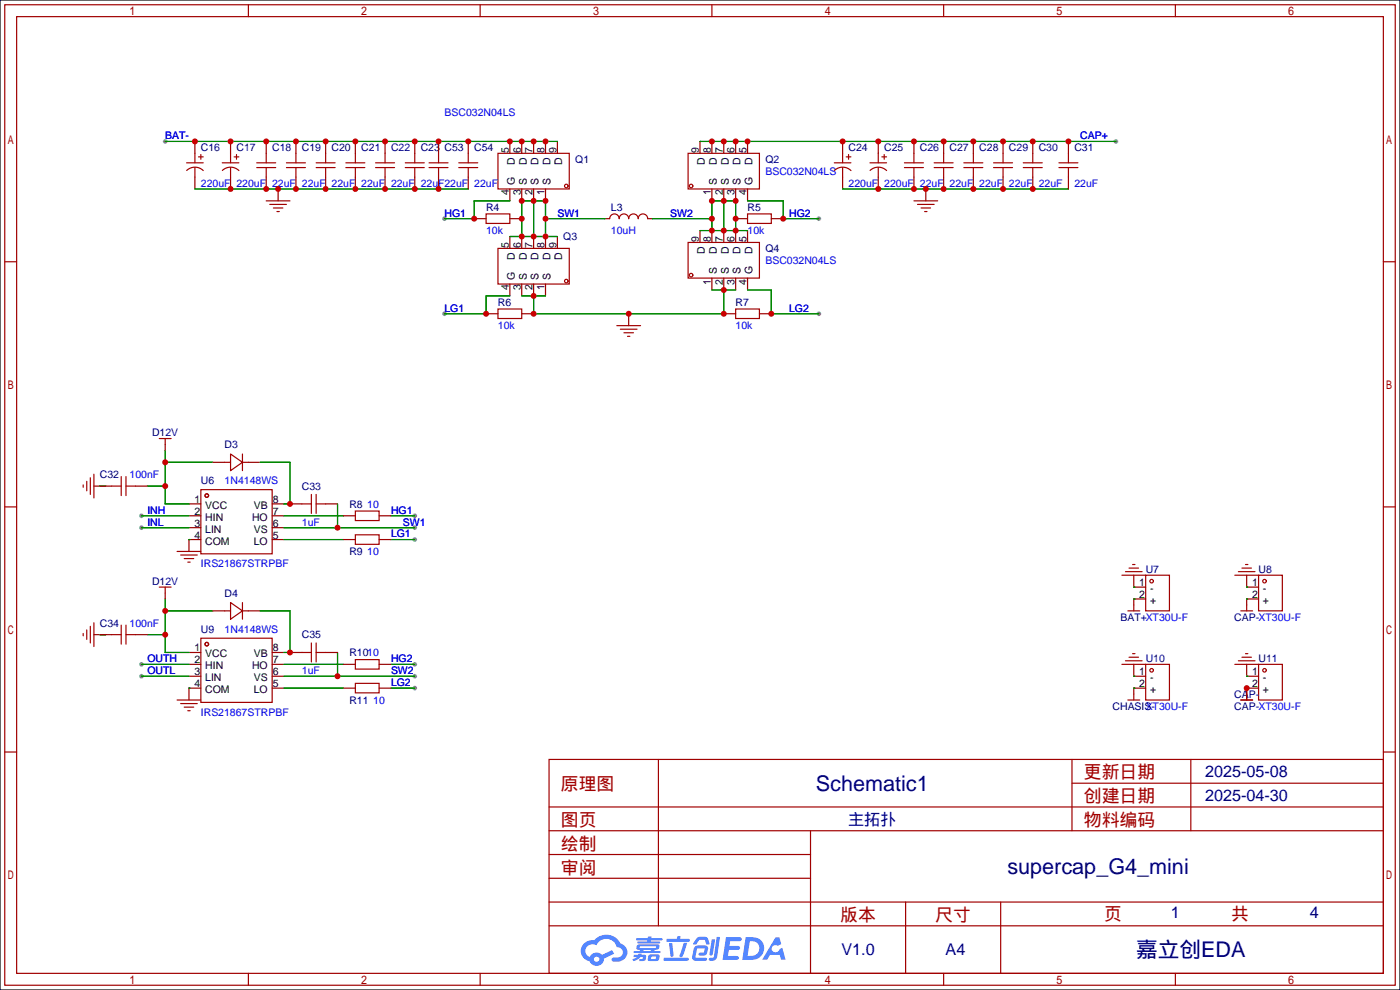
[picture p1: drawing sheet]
<svg xmlns="http://www.w3.org/2000/svg" width="299mm" height="212mm" viewBox="0 0 299 212" stroke-linecap="round" stroke-linejoin="round" font-family="sans-serif">
<path d="M0 0h299.2v211.6h-299.2z" fill="#fff" stroke="#000" stroke-width=".25"/>
<g fill="#999">
<circle cx="95" cy="46.7" r=".51"/>
<circle cx="175" cy="46.7" r=".51"/>
<circle cx="175" cy="67.1" r=".51"/>
<circle cx="95" cy="67.1" r=".51"/>
<circle cx="35.3" cy="30.2" r=".51"/>
<circle cx="238.5" cy="30.2" r=".51"/>
<circle cx="30.2" cy="110.2" r=".51"/>
<circle cx="30.2" cy="112.8" r=".51"/>
<circle cx="88.6" cy="110.2" r=".51"/>
<circle cx="88.6" cy="115.3" r=".51"/>
<circle cx="88.6" cy="112.8" r=".51"/>
<circle cx="30.2" cy="142" r=".51"/>
<circle cx="30.2" cy="144.5" r=".51"/>
<circle cx="88.6" cy="142" r=".51"/>
<circle cx="88.6" cy="147.1" r=".51"/>
<circle cx="88.6" cy="144.5" r=".51"/>
</g>
<g fill="none" stroke="#a10000" stroke-width=".25">
<path d="M1 1h297.2v209.6h-297.2zM3.6 3.6h292.1v204.4h-292.1zM53.1 1v2.6M102.6 1v2.6M152.1 1v2.6M201.7 1v2.6M251.2 1v2.6M1 55.9h2.6M295.7 55.9h2.5M1 108.3h2.6M295.7 108.3h2.5M1 160.7h2.6"/>
<path d="M117.3 162.3h178.4v45.7h-178.4zM117.3 177.5h178.4M117.3 172.5h178.4M140.7 162.3v35.6M173.2 177.5v30.5M229.1 162.3v15.2M229.1 167.4h66.6M254.5 162.3v15.2M295.7 160.7h2.5M117.3 182.6h55.9M117.3 197.9h178.4M117.3 192.8h178.4"/>
<path d="M117.3 187.7h55.9M193.5 192.8v15.2M213.9 192.8v15.2M53.1 208v2.6M102.6 208v2.6M152.1 208v2.6M201.7 208v2.6M251.2 208v2.6"/>
</g>
<g fill="#5487ff">
<path d="M155.2 200.3h2.6a.48 .48 0 0 1 .7 .4 .48 .48 0 0 1-.6 .4h-1.8l-.2 1.1h1.9a.43 .43 0 0 1 .4 .4 .43 .43 0 0 1-.5 .4h-1.9l-.2 1.3h1.7a.45 .45 0 0 1 .5 .2 .45 .45 0 0 1-.1 .6h-3.3z"/>
<path d="M165.7 200.3h.9l.4 1.5-.8 .3a.84 .84 0 0 0-1.2 .3 .84 .84 0 0 0 .4 1.1 .84 .84 0 0 0 1.1-.4l.1-.2 .6-.3 .7 2.5h-1l-.2-1h-2.1l-.6 1h-1.1z"/>
<path d="M152.1 200.8h.7l-.5 3.1a.36 .36 0 0 1-.3 .3 .36 .36 0 0 1-.4-.3z"/>
<path d="M153.2 200.2h.7l-.6 4.3a1.13 1.13 0 0 1-1.8 .6l.2-.4h.7l.2-.2z"/>
<path d="M148.9 200.6l.6-.4h1a.77 .77 0 0 1 .9 .5l.3 1-.2 .2h-.5l-.3-.9-.2-.2-1 .1-.7 1-.6-.1-.1-.2z"/>
<path d="M148.4 202.4l.6-.3h1.7a.81 .81 0 0 1 .7 .5 .81 .81 0 0 1-.2 .8 .81 .81 0 0 1-.9 .8h-.7a.32 .32 0 0 1-.3-.3 .32 .32 0 0 1 .4-.3h.7l.2-.9-1.6 .1-.4 1.8 2.2 .1a.32 .32 0 0 1 .3 .4 .32 .32 0 0 1-.4 .2h-2.2l-.5-.3-.1-.5z"/>
<path d="M141.9 204.7h5a.33 .33 0 0 1 .3 .3 .33 .33 0 0 1-.3 .3h-4.9l-.2-.1z"/>
<path d="M146.1 201.5h.8l-.7 2a.98 .98 0 0 1-.7 1.1l-.3-.3z"/>
<path d="M143 201.6h.7l.3 2.5a.34 .34 0 0 1-.3 .4 .34 .34 0 0 1-.4-.3z"/>
<path d="M142.5 200.7h2.1l.3-.6h.6l-.1 .6h1.7a.32 .32 0 0 1 .4 .3 .32 .32 0 0 1-.4 .3h-4.5l-.2-.2z"/>
<path d="M135.5 204.1h.9l.1-.3h.6v.3h.8a.82 .82 0 0 1-.5 1.3h-.8v-.4l.7-.1 .1-.3a.68 .68 0 0 0-1 .4l-1.1 .4-.1-.4 .9-.5h-.7z"/>
<path d="M136 200.5h2.4l.1-.3h.7v.3h2.2l.2 .3-.2 .2h-2.3v.2h1.8l.2 .3-.2 .1h-4.5l-.1-.4h2l.1-.2h-2.3l-.1-.2z"/>
<path d="M159.4 200.3l-.8 4.9h1.7a2.5 2.5 0 0 0 3-2.5 2.5 2.5 0 0 0-3.1-2.4zM160.3 201.1a1.61 1.61 0 0 1 2 1.5 1.61 1.61 0 0 1-1.8 1.7h-.7z"/>
<path d="M136.2 202a.55 .55 0 0 0-.2 .8 .55 .55 0 0 0 .7 .2l.1 .3h-1.3v.3l5.4 .1 .3-.2-.2-.2h-1.2l.2-.3a.7 .7 0 0 0 .8-.3 .7 .7 0 0 0 0-.8l-4.2-.1zM136.8 202.3l3.3-.1 .1 .1-.2 .3h-3.2zM137.5 203h1.7l-.2 .3h-1.4z"/>
<path d="M138.6 204.2a1.05 1.05 0 0 0 0 1.2 2.91 2.91 0 0 0 2.2-.2 .98 .98 0 0 0 0-1.2h-1.6zM139.2 204.5l.9-.1 .1 .4-.2 .2-.8-.1z"/>
<path d="M124.9 201.6a2.23 2.23 0 0 0-.7 2.3 2.23 2.23 0 0 0 1.8 1.6 1.58 1.58 0 0 0 1.8 .9 1.58 1.58 0 0 0 1.3-1.5l2.2-1.1-.5-.7-2.1 1a1.65 1.65 0 0 0-2.7 .4 1.45 1.45 0 0 1-.8-1.9 1.45 1.45 0 0 1 2-.7l.3 .1a2.3 2.3 0 0 1 2.3-1.3 2.3 2.3 0 0 1 2 1.7 1.12 1.12 0 0 1 1.3 1 1.12 1.12 0 0 1-1.1 1.2h-.7a.45 .45 0 0 0-.6 .4 .45 .45 0 0 0 .5 .5 2.21 2.21 0 0 0 2.2-.5 2.21 2.21 0 0 0 .5-2.3 2.13 2.13 0 0 0-1.3-1.1 3.3 3.3 0 0 0-5.6-.7l-1.1 .1zM127 205a.57 .57 0 0 1 1.1 0 .57 .57 0 0 1-1.1 0z"/>
</g>
<g fill="none" stroke="#870000" stroke-width=".25">
<path d="M41.7 30.2v2.6M41.7 37.8v2.6M49.3 30.2v2.6M49.3 37.8v2.6M56.9 30.2v2.6M56.9 37.8v2.6M63.2 30.2v2.6M63.2 37.8v2.6M69.6 30.2v2.6M69.6 37.8v2.6M75.9 30.2v2.6M75.9 37.8v2.6"/>
<path d="M82.3 30.2v2.6M82.3 37.8v2.6M88.6 30.2v2.6M88.6 37.8v2.6M93.7 30.2v2.6M93.7 37.8v2.6M100.1 30.2v2.6M100.1 37.8v2.6M109 30.2v2.6M111.5 30.2v2.6M114 30.2v2.6M116.6 30.2v2.6"/>
<path d="M119.1 30.2v2.6M149.6 30.2v2.6M152.1 30.2v2.6M154.7 30.2v2.6M157.2 30.2v2.6M159.8 30.2v2.6M180.1 30.2v2.6M180.1 37.8v2.6M187.7 30.2v2.6M187.7 37.8v2.6M195.3 30.2v2.6M195.3 37.8v2.6"/>
<path d="M201.7 30.2v2.6M201.7 37.8v2.6M208 30.2v2.6M208 37.8v2.6M214.4 30.2v2.6M214.4 37.8v2.6M220.7 30.2v2.6M220.7 37.8v2.6M228.3 30.2v2.6M228.3 37.8v2.6M59.4 40.4v2.5M101.3 46.7h2.6"/>
<path d="M109 46.7h2.5M109 40.4v2.5M109 50.5v2.6M111.5 40.4v2.5M111.5 50.5v2.6M114 40.4v2.5M114 50.5v2.6M116.6 40.4v2.5M116.6 50.5v2.6M119.1 50.5v2.6M129.3 46.7h1M138.4 46.7h1"/>
<path d="M149.6 49.3v2.5M152.1 40.4v2.5M152.1 49.3v2.5M152.1 59.4v2.6M154.7 40.4v2.5M154.7 49.3v2.5M154.7 59.4v2.6M157.2 46.7h2.6M157.2 40.4v2.5M157.2 49.3v2.5M157.2 59.4v2.6M159.8 40.4v2.5"/>
<path d="M159.8 49.3v2.5M159.8 59.4v2.6M164.8 46.7h2.6M197.9 40.4v2.5M103.9 67.1h2.5M109 60.7v2.5M111.5 60.7v2.5M111.5 67.1h2.5M114 60.7v2.5M116.6 60.7v2.5M134.4 67.1v2.5M154.7 67.1h2.5"/>
<path d="M162.3 67.1h2.5M35.3 95v1.3M45.5 98.8h2.5M53.1 98.8h2.5M20.1 103.9h3.8M29 103.9h2.5M40.4 107.7h2.5M40.4 110.2h2.5M40.4 112.8h2.5M42.9 115.3h-2.5v2.6M58.2 107.7h2.5M58.2 110.2h2.5"/>
<path d="M58.2 112.8h2.5M58.2 115.3h2.5M62 107.7h2.5M69.6 107.7h2.5M73.4 110.2h2.5M73.4 115.3h2.5M81 110.2h2.6M81 115.3h2.6M20.1 135.6h3.8M29 135.6h2.5M35.3 126.7v1.3M40.4 139.4h2.5"/>
<path d="M45.5 130.6h2.5M53.1 130.6h2.5M58.2 139.4h2.5M62 139.4h2.5M69.6 139.4h2.5M242.3 122.9v2.6h2.6M244.9 128h-2.6v1.3M266.4 122.9v2.6h2.6M269 128h-2.6v1.3M40.4 142h2.5M40.4 144.5h2.5M42.9 147.1h-2.5v2.5"/>
<path d="M58.2 142h2.5M58.2 144.5h2.5M58.2 147.1h2.5M73.4 142h2.5M73.4 147.1h2.5M81 142h2.6M81 147.1h2.6M242.3 142v2.5h2.6M244.9 147.1h-2.6v1.2M266.4 142v2.5h2.6M269 147.1h-2.6v1.2"/>
</g>
<g fill="none" stroke="#a10000" stroke-width=".25">
<path d="M39.9 34.8h3.5M39.9 36.4a2.54 2.54 0 0 1 3.5 .1M41.7 32.8v2M41.7 35.8v2M42.4 33.5h1M42.9 33v1M47.5 34.8h3.6M47.5 36.4a2.54 2.54 0 0 1 3.6 .1M49.3 32.8v2M49.3 35.8v2M50 33.5h1.1M50.5 33v1"/>
<path d="M54.9 34.8h4M54.9 35.8h4M56.9 32.8v2M56.9 35.8v2M61.2 34.8h4.1M61.2 35.8h4.1M63.2 32.8v2M63.2 35.8v2M67.6 34.8h4M67.6 35.8h4M69.6 32.8v2M69.6 35.8v2"/>
<path d="M73.9 34.8h4.1M73.9 35.8h4.1M75.9 32.8v2M75.9 35.8v2M80.3 34.8h4M80.3 35.8h4M82.3 32.8v2M82.3 35.8v2M86.6 34.8h4.1M86.6 35.8h4.1M88.6 32.8v2M88.6 35.8v2"/>
<path d="M91.7 34.8h4.1M91.7 35.8h4.1M93.7 32.8v2M93.7 35.8v2M98 34.8h4.1M98 35.8h4.1M100.1 32.8v2M100.1 35.8v2M106.4 32.8h15.3v7.6h-15.3zM147.1 32.8h15.2v7.6h-15.2zM178.3 34.8h3.6M178.3 36.4a2.54 2.54 0 0 1 3.6 .1"/>
<path d="M180.1 32.8v2M180.1 35.8v2M180.8 33.5h1.1M181.4 33v1M185.9 34.8h3.6M186 36.4a2.54 2.54 0 0 1 3.5 .1M187.7 32.8v2M187.7 35.8v2M188.5 33.5h1M189 33v1M193.3 34.8h4.1M193.3 35.8h4.1"/>
<path d="M195.3 32.8v2M195.3 35.8v2M199.6 34.8h4.1M199.6 35.8h4.1M201.7 32.8v2M201.7 35.8v2M206 34.8h4.1M206 35.8h4.1M208 32.8v2M208 35.8v2M212.3 34.8h4.1M212.3 35.8h4.1"/>
<path d="M214.4 32.8v2M214.4 35.8v2M218.7 34.8h4.1M218.7 35.8h4.1M220.7 32.8v2M220.7 35.8v2M226.3 34.8h4.1M226.3 35.8h4.1M228.3 32.8v2M228.3 35.8v2M56.9 42.9h5.1M57.7 43.7h3.5"/>
<path d="M58.4 44.4h2.1M59.2 45.2h.5M103.9 45.7h5.1v2.1h-5.1zM106.4 53.1h15.3v7.6h-15.3zM130.3 46.7a1.02 1.02 0 0 1 1-1 1.02 1.02 0 0 1 1 1 1.02 1.02 0 0 1 1.1-1 1.02 1.02 0 0 1 1 1 1.02 1.02 0 0 1 1-1 1.02 1.02 0 0 1 1 1 1.02 1.02 0 0 1 1-1 1.02 1.02 0 0 1 1 1M147.1 51.8h15.2v7.6h-15.2zM159.8 45.7h5v2.1h-5zM195.3 42.9h5.1M196.1 43.7h3.5M196.8 44.4h2.1M197.6 45.2h.5M106.4 66h5.1v2.1h-5.1z"/>
<path d="M131.8 69.6h5.1M132.6 70.4h3.5M133.3 71.1h2.1M134.1 71.9h.5M157.2 66h5.1v2.1h-5.1zM34 93.7h2.6M35.3 93.7v1.3M48 98.8h1.3M49.3 97l2.5 1.8-2.5 1.8zM51.8 98.8h1.3M51.8 97v3.6M17.8 103.6v.5"/>
<path d="M18.5 102.9v2M19.3 102.1v3.6M20.1 101.3v5.1M23.9 103.9h2M25.9 101.9v4M26.9 103.9h2.1M26.9 101.9v4M37.8 117.9h5.1M38.6 118.6h3.6M39.4 119.4h2M42.9 104.6h15.3v13.8h-15.3zM64.5 107.7h2"/>
<path d="M66.5 105.7v4M67.6 107.7h2M67.6 105.7v4M75.9 109.2h5.1v2.1h-5.1zM75.9 114.3h5.1v2h-5.1zM17.8 135.4v.5M18.5 134.6v2.1M19.3 133.9v3.5M20.1 133.1v5.1M23.9 135.6h2M25.9 133.6v4.1M26.9 133.6v4.1"/>
<path d="M26.9 135.6h2.1M34 125.5h2.6M35.3 125.5v1.2M40.1 120.1h.5M42.9 136.4h15.3v13.7h-15.3zM48 130.6h1.3M49.3 128.8l2.5 1.8-2.5 1.7zM51.8 128.8v3.5M51.8 130.6h1.3M64.5 139.4h2M66.5 137.4v4.1M67.6 137.4v4.1"/>
<path d="M67.6 139.4h2M239.8 122.9h5.1M240.5 122.2h3.6M241 130.6h2.6M241.3 121.4h2M242.1 120.6h.5M242.1 139.7h.5M242.3 129.3v1.3M244.9 122.9h5v7.7h-5zM263.9 122.9h5.1M264.7 122.2h3.5M265.2 130.6h2.5"/>
<path d="M265.4 121.4h2.1M266.2 120.6h.5M266.2 139.7h.5M266.4 129.3v1.3M269 122.9h5.1v7.7h-5.1zM37.8 149.6h5.1M38.6 150.4h3.6M39.4 151.1h2M40.1 151.9h.5M75.9 141h5.1v2h-5.1zM75.9 146.1h5.1v2h-5.1zM239.8 142h5.1"/>
<path d="M240.5 141.2h3.6M241 149.6h2.6M241.3 140.5h2M242.3 148.3v1.3M244.9 142h5v7.6h-5zM263.9 142h5.1M264.7 141.2h3.5M265.2 149.6h2.5M265.4 140.5h2.1M266.4 148.3v1.3M269 142h5.1v7.6h-5.1z"/>
<circle cx="121" cy="39.8" r=".38"/>
<circle cx="147.7" cy="39.8" r=".38"/>
<circle cx="147.7" cy="58.8" r=".38"/>
<circle cx="121" cy="60.1" r=".38"/>
<circle cx="44.2" cy="105.9" r=".38"/>
<circle cx="44.2" cy="137.7" r=".38"/>
<circle cx="246.1" cy="124.2" r=".38"/>
<circle cx="270.3" cy="124.2" r=".38"/>
<circle cx="246.1" cy="143.3" r=".38"/>
<circle cx="270.3" cy="143.3" r=".38"/>
</g>
<g fill="none" stroke="#008700" stroke-width=".25">
<path d="M35.3 30.2h83.8M149.6 30.2h88.9M41.7 40.4h58.4M109 42.9h-7.7v3.8h-6.3M109 50.5h10.1M111.5 50.5v-7.6h5.1v7.6M114 42.9v7.6M116.6 46.7h12.7M139.4 46.7h12.7M149.6 49.3h10.2M152.1 49.3v-6.4h5.1v6.4M154.7 42.9v6.4"/>
<path d="M159.8 42.9h7.6v3.8h7.6M180.1 40.4h48.2M109 63.2h-5.1v3.9h-8.9M111.5 63.2h5.1M152.1 62h5.1M154.7 62v5.1h-40.7v-3.9M159.8 62h5v5.1h10.2M35.3 96.3v11.4h5.1M35.3 98.8h10.2M55.6 98.8h6.4v8.9h-1.3M21.3 103.9h1.3M30.2 110.2h10.2"/>
<path d="M30.2 112.8h10.2M31.5 103.9h3.8M40.4 115.3h.1M60.7 110.2h12.7M60.7 112.8h27.9M60.7 115.3h12.7M72.1 107.7v5.1M83.6 110.2h5M83.6 115.3h5M21.3 135.6h1.3M31.5 135.6h3.8M35.3 128v11.4h5.1"/>
<path d="M35.3 130.6h10.2M55.6 130.6h6.4v8.8h-1.3M72.1 139.4v5.1M242.3 125.5h.1M242.3 128h.1M266.4 125.5h.1M266.4 128h.1M30.2 142h10.2M30.2 144.5h10.2M40.4 147.1h.1M60.7 142h12.7M60.7 144.5h27.9"/>
<path d="M60.7 147.1h12.7M83.6 142h5M83.6 147.1h5M242.3 144.5h.1M242.3 147.1h.1M266.4 144.5h.1M266.4 147.1h.1"/>
</g>
<g fill="#c00">
<circle cx="116.6" cy="42.9" r=".63"/>
<circle cx="114" cy="42.9" r=".63"/>
<circle cx="111.5" cy="42.9" r=".63"/>
<circle cx="111.5" cy="46.7" r=".63"/>
<circle cx="111.5" cy="50.5" r=".63"/>
<circle cx="114" cy="50.5" r=".63"/>
<circle cx="116.6" cy="50.5" r=".63"/>
<circle cx="116.6" cy="46.7" r=".63"/>
<circle cx="157.2" cy="42.9" r=".63"/>
<circle cx="154.7" cy="42.9" r=".63"/>
<circle cx="152.1" cy="42.9" r=".63"/>
<circle cx="152.1" cy="46.7" r=".63"/>
<circle cx="152.1" cy="49.3" r=".63"/>
<circle cx="154.7" cy="49.3" r=".63"/>
<circle cx="157.2" cy="49.3" r=".63"/>
<circle cx="157.2" cy="46.7" r=".63"/>
<circle cx="101.3" cy="46.7" r=".63"/>
<circle cx="167.4" cy="46.7" r=".63"/>
<circle cx="154.7" cy="62" r=".63"/>
<circle cx="154.7" cy="67.1" r=".63"/>
<circle cx="134.4" cy="67.1" r=".63"/>
<circle cx="114" cy="67.1" r=".63"/>
<circle cx="114" cy="63.2" r=".63"/>
<circle cx="164.8" cy="67.1" r=".63"/>
<circle cx="103.9" cy="67.1" r=".63"/>
<circle cx="116.6" cy="30.2" r=".63"/>
<circle cx="114" cy="30.2" r=".63"/>
<circle cx="111.5" cy="30.2" r=".63"/>
<circle cx="109" cy="30.2" r=".63"/>
<circle cx="100.1" cy="30.2" r=".63"/>
<circle cx="93.7" cy="30.2" r=".63"/>
<circle cx="88.6" cy="30.2" r=".63"/>
<circle cx="82.3" cy="30.2" r=".63"/>
<circle cx="75.9" cy="30.2" r=".63"/>
<circle cx="69.6" cy="30.2" r=".63"/>
<circle cx="63.2" cy="30.2" r=".63"/>
<circle cx="56.9" cy="30.2" r=".63"/>
<circle cx="49.3" cy="30.2" r=".63"/>
<circle cx="41.7" cy="30.2" r=".63"/>
<circle cx="152.1" cy="30.2" r=".63"/>
<circle cx="154.7" cy="30.2" r=".63"/>
<circle cx="157.2" cy="30.2" r=".63"/>
<circle cx="159.8" cy="30.2" r=".63"/>
<circle cx="180.1" cy="30.2" r=".63"/>
<circle cx="187.7" cy="30.2" r=".63"/>
<circle cx="195.3" cy="30.2" r=".63"/>
<circle cx="201.7" cy="30.2" r=".63"/>
<circle cx="208" cy="30.2" r=".63"/>
<circle cx="214.4" cy="30.2" r=".63"/>
<circle cx="220.7" cy="30.2" r=".63"/>
<circle cx="228.3" cy="30.2" r=".63"/>
<circle cx="35.3" cy="103.9" r=".63"/>
<circle cx="35.3" cy="98.8" r=".63"/>
<circle cx="62" cy="107.7" r=".63"/>
<circle cx="72.1" cy="112.8" r=".63"/>
<circle cx="35.3" cy="135.6" r=".63"/>
<circle cx="35.3" cy="130.6" r=".63"/>
<circle cx="62" cy="139.4" r=".63"/>
<circle cx="72.1" cy="144.5" r=".63"/>
<circle cx="49.3" cy="40.4" r=".63"/>
<circle cx="56.9" cy="40.4" r=".63"/>
<circle cx="59.4" cy="40.4" r=".63"/>
<circle cx="63.2" cy="40.4" r=".63"/>
<circle cx="69.6" cy="40.4" r=".63"/>
<circle cx="75.9" cy="40.4" r=".63"/>
<circle cx="82.3" cy="40.4" r=".63"/>
<circle cx="88.6" cy="40.4" r=".63"/>
<circle cx="93.7" cy="40.4" r=".63"/>
<circle cx="187.7" cy="40.4" r=".63"/>
<circle cx="195.3" cy="40.4" r=".63"/>
<circle cx="197.9" cy="40.4" r=".63"/>
<circle cx="201.7" cy="40.4" r=".63"/>
<circle cx="208" cy="40.4" r=".63"/>
<circle cx="214.4" cy="40.4" r=".63"/>
<circle cx="220.7" cy="40.4" r=".63"/>
<circle cx="266.4" cy="147.1" r=".63"/>
</g>
<g font-size="4.6" fill="#000080">
<text x="174.4" y="169">Schematic1</text>
<text x="215.3" y="186.8">supercap_G4_mini</text>
<text x="242.8" y="204.6">嘉立创EDA</text>
</g>
<g font-size="3.8" fill="#a00000">
<text x="231.6" y="166.4">更新日期</text>
<text x="119.9" y="168.9">原理图</text>
<text x="231.6" y="171.5">创建日期</text>
<text x="119.9" y="176.5">图页</text>
<text x="231.6" y="176.5">物料编码</text>
<text x="119.9" y="181.6">绘制</text>
<text x="119.9" y="186.7">审阅</text>
<text x="179.6" y="196.9">版本</text>
<text x="199.9" y="196.9">尺寸</text>
<text x="236" y="196.6">页</text>
<text x="263.1" y="196.6">共</text>
</g>
<g font-size="3.5" fill="#000080">
<text x="257.6" y="166.1">2025-05-08</text>
<text x="257.6" y="171.1">2025-04-30</text>
<text x="181.2" y="176.2">主拓扑</text>
<text x="250.2" y="196.3">1</text>
<text x="280" y="196.3">4</text>
<text x="179.8" y="204.2">V1.0</text>
<text x="202.1" y="204.2">A4</text>
</g>
<g font-size="2.2" fill="#00f">
<text x="35.3" y="29.8">BAT-</text>
<text x="95" y="24.7">BSC032N04LS</text>
<text x="230.9" y="29.8">CAP+</text>
<text x="42.9" y="39.9">220uF</text>
<text x="50.5" y="39.9">220uF</text>
<text x="58.2" y="39.9">22uF</text>
<text x="64.5" y="39.9">22uF</text>
<text x="70.9" y="39.9">22uF</text>
<text x="77.2" y="39.9">22uF</text>
<text x="83.6" y="39.9">22uF</text>
<text x="89.9" y="39.9">22uF22uF</text>
<text x="101.3" y="39.9">22uF</text>
<text x="163.6" y="37.4">BSC032N04LS</text>
<text x="181.4" y="39.9">220uF</text>
<text x="189" y="39.9">220uF</text>
<text x="196.6" y="39.9">22uF</text>
<text x="202.9" y="39.9">22uF</text>
<text x="209.3" y="39.9">22uF</text>
<text x="215.6" y="39.9">22uF</text>
<text x="222" y="39.9">22uF</text>
<text x="229.6" y="39.9">22uF</text>
<text x="95" y="46.3">HG1</text>
<text x="119.1" y="46.3">SW1</text>
<text x="143.3" y="46.3">SW2</text>
<text x="168.7" y="46.3">HG2</text>
<text x="103.9" y="50.1">10k</text>
<text x="130.6" y="50.1">10uH</text>
<text x="159.8" y="50.1">10k</text>
<text x="163.6" y="56.4">BSC032N04LS</text>
<text x="95" y="66.6">LG1</text>
<text x="106.4" y="70.4">10k</text>
<text x="157.2" y="70.4">10k</text>
<text x="168.7" y="66.6">LG2</text>
<text x="27.7" y="102.2">100nF</text>
<text x="48" y="103.4">1N4148WS</text>
<text x="31.5" y="109.8">INH</text>
<text x="31.5" y="112.3">INL</text>
<text x="64.5" y="112.3">1uF</text>
<text x="78.5" y="108.5">10</text>
<text x="83.6" y="109.8">HG1</text>
<text x="86.1" y="112.3">SW1</text>
<text x="78.5" y="118.7">10</text>
<text x="83.6" y="114.9">LG1</text>
<text x="42.9" y="121.2">IRS21867STRPBF</text>
<text x="27.7" y="133.9">100nF</text>
<text x="48" y="135.2">1N4148WS</text>
<text x="31.5" y="141.5">OUTH</text>
<text x="83.6" y="141.5">HG2</text>
<text x="31.5" y="144.1">OUTL</text>
<text x="64.5" y="144.1">1uF</text>
<text x="83.6" y="146.6">LG2</text>
<text x="83.6" y="144.1">SW2</text>
<text x="42.9" y="153">IRS21867STRPBF</text>
<text x="79.8" y="150.4">10</text>
<text x="244.9" y="151.7">XT30U-F</text>
</g>
<g font-size="2.2" fill="#000080">
<text x="42.9" y="32.3">C16</text>
<text x="50.5" y="32.3">C17</text>
<text x="58.2" y="32.3">C18</text>
<text x="64.5" y="32.3">C19</text>
<text x="70.9" y="32.3">C20</text>
<text x="77.2" y="32.3">C21</text>
<text x="83.6" y="32.3">C22</text>
<text x="89.9" y="32.3">C23</text>
<text x="95" y="32.3">C53</text>
<text x="101.3" y="32.3">C54</text>
<text x="122.9" y="34.9">Q1</text>
<text x="163.6" y="34.9">Q2</text>
<text x="181.4" y="32.3">C24</text>
<text x="189" y="32.3">C25</text>
<text x="196.6" y="32.3">C26</text>
<text x="202.9" y="32.3">C27</text>
<text x="209.3" y="32.3">C28</text>
<text x="215.6" y="32.3">C29</text>
<text x="222" y="32.3">C30</text>
<text x="229.6" y="32.3">C31</text>
<text x="103.9" y="45">R4</text>
<text x="130.6" y="45">L3</text>
<text x="159.8" y="45">R5</text>
<text x="120.4" y="51.4">Q3</text>
<text x="163.6" y="53.9">Q4</text>
<text x="106.4" y="65.3">R6</text>
<text x="157.2" y="65.3">R7</text>
<text x="32.5" y="93.3">D12V</text>
<text x="48" y="95.8">D3</text>
<text x="21.3" y="102.2">C32</text>
<text x="42.9" y="103.4">U6</text>
<text x="64.5" y="104.7">C33</text>
<text x="74.7" y="108.5">R8</text>
<text x="74.7" y="118.7">R9</text>
<text x="32.5" y="125">D12V</text>
<text x="244.9" y="122.5">U7</text>
<text x="269" y="122.5">U8</text>
<text x="48" y="127.6">D4</text>
<text x="21.3" y="133.9">C34</text>
<text x="42.9" y="135.2">U9</text>
<text x="64.5" y="136.5">C35</text>
<text x="239.5" y="132.6">BAT+XT30U-F</text>
<text x="263.8" y="132.6">CAP-XT30U-F</text>
<text x="74.7" y="140.3">R1010</text>
<text x="244.9" y="141.5">U10</text>
<text x="269" y="141.5">U11</text>
<text x="263.8" y="149.2">CAP-</text>
<text x="74.7" y="150.4">R11</text>
<text x="237.8" y="151.7">CHASIS-</text>
<text x="263.8" y="151.7">CAP-XT30U-F</text>
</g>
<g font-size="2.2">
<text x="108.8" y="32.6" transform="rotate(-90 108.8 32.6)">5</text>
<text x="110" y="35.3" transform="rotate(-90 110 35.3)">D</text>
<text x="111.3" y="32.6" transform="rotate(-90 111.3 32.6)">6</text>
<text x="112.6" y="35.3" transform="rotate(-90 112.6 35.3)">D</text>
<text x="113.8" y="32.6" transform="rotate(-90 113.8 32.6)">7</text>
<text x="115.1" y="35.3" transform="rotate(-90 115.1 35.3)">D</text>
<text x="116.4" y="32.6" transform="rotate(-90 116.4 32.6)">8</text>
<text x="117.6" y="35.3" transform="rotate(-90 117.6 35.3)">D</text>
<text x="118.9" y="32.6" transform="rotate(-90 118.9 32.6)">9</text>
<text x="120.2" y="35.3" transform="rotate(-90 120.2 35.3)">D</text>
<text x="149.4" y="32.6" transform="rotate(-90 149.4 32.6)">9</text>
<text x="150.7" y="35.3" transform="rotate(-90 150.7 35.3)">D</text>
<text x="151.9" y="32.6" transform="rotate(-90 151.9 32.6)">8</text>
<text x="153.2" y="35.3" transform="rotate(-90 153.2 35.3)">D</text>
<text x="154.5" y="32.6" transform="rotate(-90 154.5 32.6)">7</text>
<text x="155.7" y="35.3" transform="rotate(-90 155.7 35.3)">D</text>
<text x="157" y="32.6" transform="rotate(-90 157 32.6)">6</text>
<text x="158.3" y="35.3" transform="rotate(-90 158.3 35.3)">D</text>
<text x="159.6" y="32.6" transform="rotate(-90 159.6 32.6)">5</text>
<text x="160.8" y="35.3" transform="rotate(-90 160.8 35.3)">D</text>
<text x="108.8" y="41.8" transform="rotate(-90 108.8 41.8)">4</text>
<text x="110" y="39.4" transform="rotate(-90 110 39.4)">G</text>
<text x="111.3" y="41.8" transform="rotate(-90 111.3 41.8)">3</text>
<text x="112.6" y="39.4" transform="rotate(-90 112.6 39.4)">S</text>
<text x="113.8" y="41.8" transform="rotate(-90 113.8 41.8)">2</text>
<text x="115.1" y="39.4" transform="rotate(-90 115.1 39.4)">S</text>
<text x="116.4" y="41.8" transform="rotate(-90 116.4 41.8)">1</text>
<text x="117.6" y="39.4" transform="rotate(-90 117.6 39.4)">S</text>
<text x="151.9" y="41.8" transform="rotate(-90 151.9 41.8)">1</text>
<text x="153.2" y="39.4" transform="rotate(-90 153.2 39.4)">S</text>
<text x="154.5" y="41.8" transform="rotate(-90 154.5 41.8)">2</text>
<text x="155.7" y="39.4" transform="rotate(-90 155.7 39.4)">S</text>
<text x="157" y="41.8" transform="rotate(-90 157 41.8)">3</text>
<text x="158.3" y="39.4" transform="rotate(-90 158.3 39.4)">S</text>
<text x="159.6" y="41.8" transform="rotate(-90 159.6 41.8)">4</text>
<text x="160.8" y="39.4" transform="rotate(-90 160.8 39.4)">G</text>
<text x="108.8" y="53" transform="rotate(-90 108.8 53)">5</text>
<text x="111.3" y="53" transform="rotate(-90 111.3 53)">6</text>
<text x="113.8" y="53" transform="rotate(-90 113.8 53)">7</text>
<text x="116.4" y="53" transform="rotate(-90 116.4 53)">8</text>
<text x="118.9" y="53" transform="rotate(-90 118.9 53)">9</text>
<text x="149.4" y="51.7" transform="rotate(-90 149.4 51.7)">9</text>
<text x="151.9" y="51.7" transform="rotate(-90 151.9 51.7)">8</text>
<text x="154.5" y="51.7" transform="rotate(-90 154.5 51.7)">7</text>
<text x="157" y="51.7" transform="rotate(-90 157 51.7)">6</text>
<text x="159.6" y="51.7" transform="rotate(-90 159.6 51.7)">5</text>
<text x="110" y="59.8" transform="rotate(-90 110 59.8)">G</text>
<text x="110" y="55.6" transform="rotate(-90 110 55.6)">D</text>
<text x="112.6" y="59.8" transform="rotate(-90 112.6 59.8)">S</text>
<text x="112.6" y="55.6" transform="rotate(-90 112.6 55.6)">D</text>
<text x="115.1" y="59.8" transform="rotate(-90 115.1 59.8)">S</text>
<text x="115.1" y="55.6" transform="rotate(-90 115.1 55.6)">D</text>
<text x="117.6" y="59.8" transform="rotate(-90 117.6 59.8)">S</text>
<text x="117.6" y="55.6" transform="rotate(-90 117.6 55.6)">D</text>
<text x="120.2" y="55.6" transform="rotate(-90 120.2 55.6)">D</text>
<text x="150.7" y="54.4" transform="rotate(-90 150.7 54.4)">D</text>
<text x="153.2" y="58.5" transform="rotate(-90 153.2 58.5)">S</text>
<text x="153.2" y="54.4" transform="rotate(-90 153.2 54.4)">D</text>
<text x="155.7" y="58.5" transform="rotate(-90 155.7 58.5)">S</text>
<text x="155.7" y="54.4" transform="rotate(-90 155.7 54.4)">D</text>
<text x="158.3" y="58.5" transform="rotate(-90 158.3 58.5)">S</text>
<text x="158.3" y="54.4" transform="rotate(-90 158.3 54.4)">D</text>
<text x="160.8" y="58.5" transform="rotate(-90 160.8 58.5)">G</text>
<text x="160.8" y="54.4" transform="rotate(-90 160.8 54.4)">D</text>
<text x="108.8" y="62.1" transform="rotate(-90 108.8 62.1)">4</text>
<text x="111.3" y="62.1" transform="rotate(-90 111.3 62.1)">3</text>
<text x="113.8" y="62.1" transform="rotate(-90 113.8 62.1)">2</text>
<text x="116.4" y="62.1" transform="rotate(-90 116.4 62.1)">1</text>
<text x="151.9" y="60.8" transform="rotate(-90 151.9 60.8)">1</text>
<text x="154.5" y="60.8" transform="rotate(-90 154.5 60.8)">2</text>
<text x="157" y="60.8" transform="rotate(-90 157 60.8)">3</text>
<text x="159.6" y="60.8" transform="rotate(-90 159.6 60.8)">4</text>
<text x="41.6" y="107.5">1</text>
<text x="58.3" y="107.5">8</text>
<text x="41.6" y="110">2</text>
<text x="41.6" y="112.6">3</text>
<text x="43.9" y="108.8">VCC</text>
<text x="43.9" y="111.3">HIN</text>
<text x="43.9" y="113.8">LIN</text>
<text x="53.9" y="111.3">HO</text>
<text x="54.2" y="113.8">VS</text>
<text x="54.2" y="108.8">VB</text>
<text x="58.3" y="112.6">6</text>
<text x="58.3" y="110">7</text>
<text x="41.6" y="115.1">4</text>
<text x="43.9" y="116.4">COM</text>
<text x="54.2" y="116.4">LO</text>
<text x="58.3" y="115.1">5</text>
<text x="243.5" y="125.3">1</text>
<text x="267.6" y="125.3">1</text>
<text x="243.5" y="127.8">2</text>
<text x="245.8" y="126.5">-</text>
<text x="245.8" y="129.1">+</text>
<text x="267.6" y="127.8">2</text>
<text x="269.9" y="126.5">-</text>
<text x="269.9" y="129.1">+</text>
<text x="41.6" y="139.2">1</text>
<text x="41.6" y="141.8">2</text>
<text x="43.9" y="140.5">VCC</text>
<text x="43.9" y="143">HIN</text>
<text x="53.9" y="143">HO</text>
<text x="54.2" y="140.5">VB</text>
<text x="58.3" y="141.8">7</text>
<text x="58.3" y="139.2">8</text>
<text x="41.6" y="144.3">3</text>
<text x="41.6" y="146.9">4</text>
<text x="43.9" y="145.6">LIN</text>
<text x="43.9" y="148.1">COM</text>
<text x="54.2" y="148.1">LO</text>
<text x="54.2" y="145.6">VS</text>
<text x="58.3" y="146.9">5</text>
<text x="58.3" y="144.3">6</text>
<text x="243.5" y="144.3">1</text>
<text x="243.5" y="146.9">2</text>
<text x="245.8" y="145.6">-</text>
<text x="245.8" y="148.1">+</text>
<text x="267.6" y="144.3">1</text>
<text x="267.6" y="146.9">2</text>
<text x="269.9" y="145.6">-</text>
<text x="269.9" y="148.1">+</text>
</g>
</svg>
